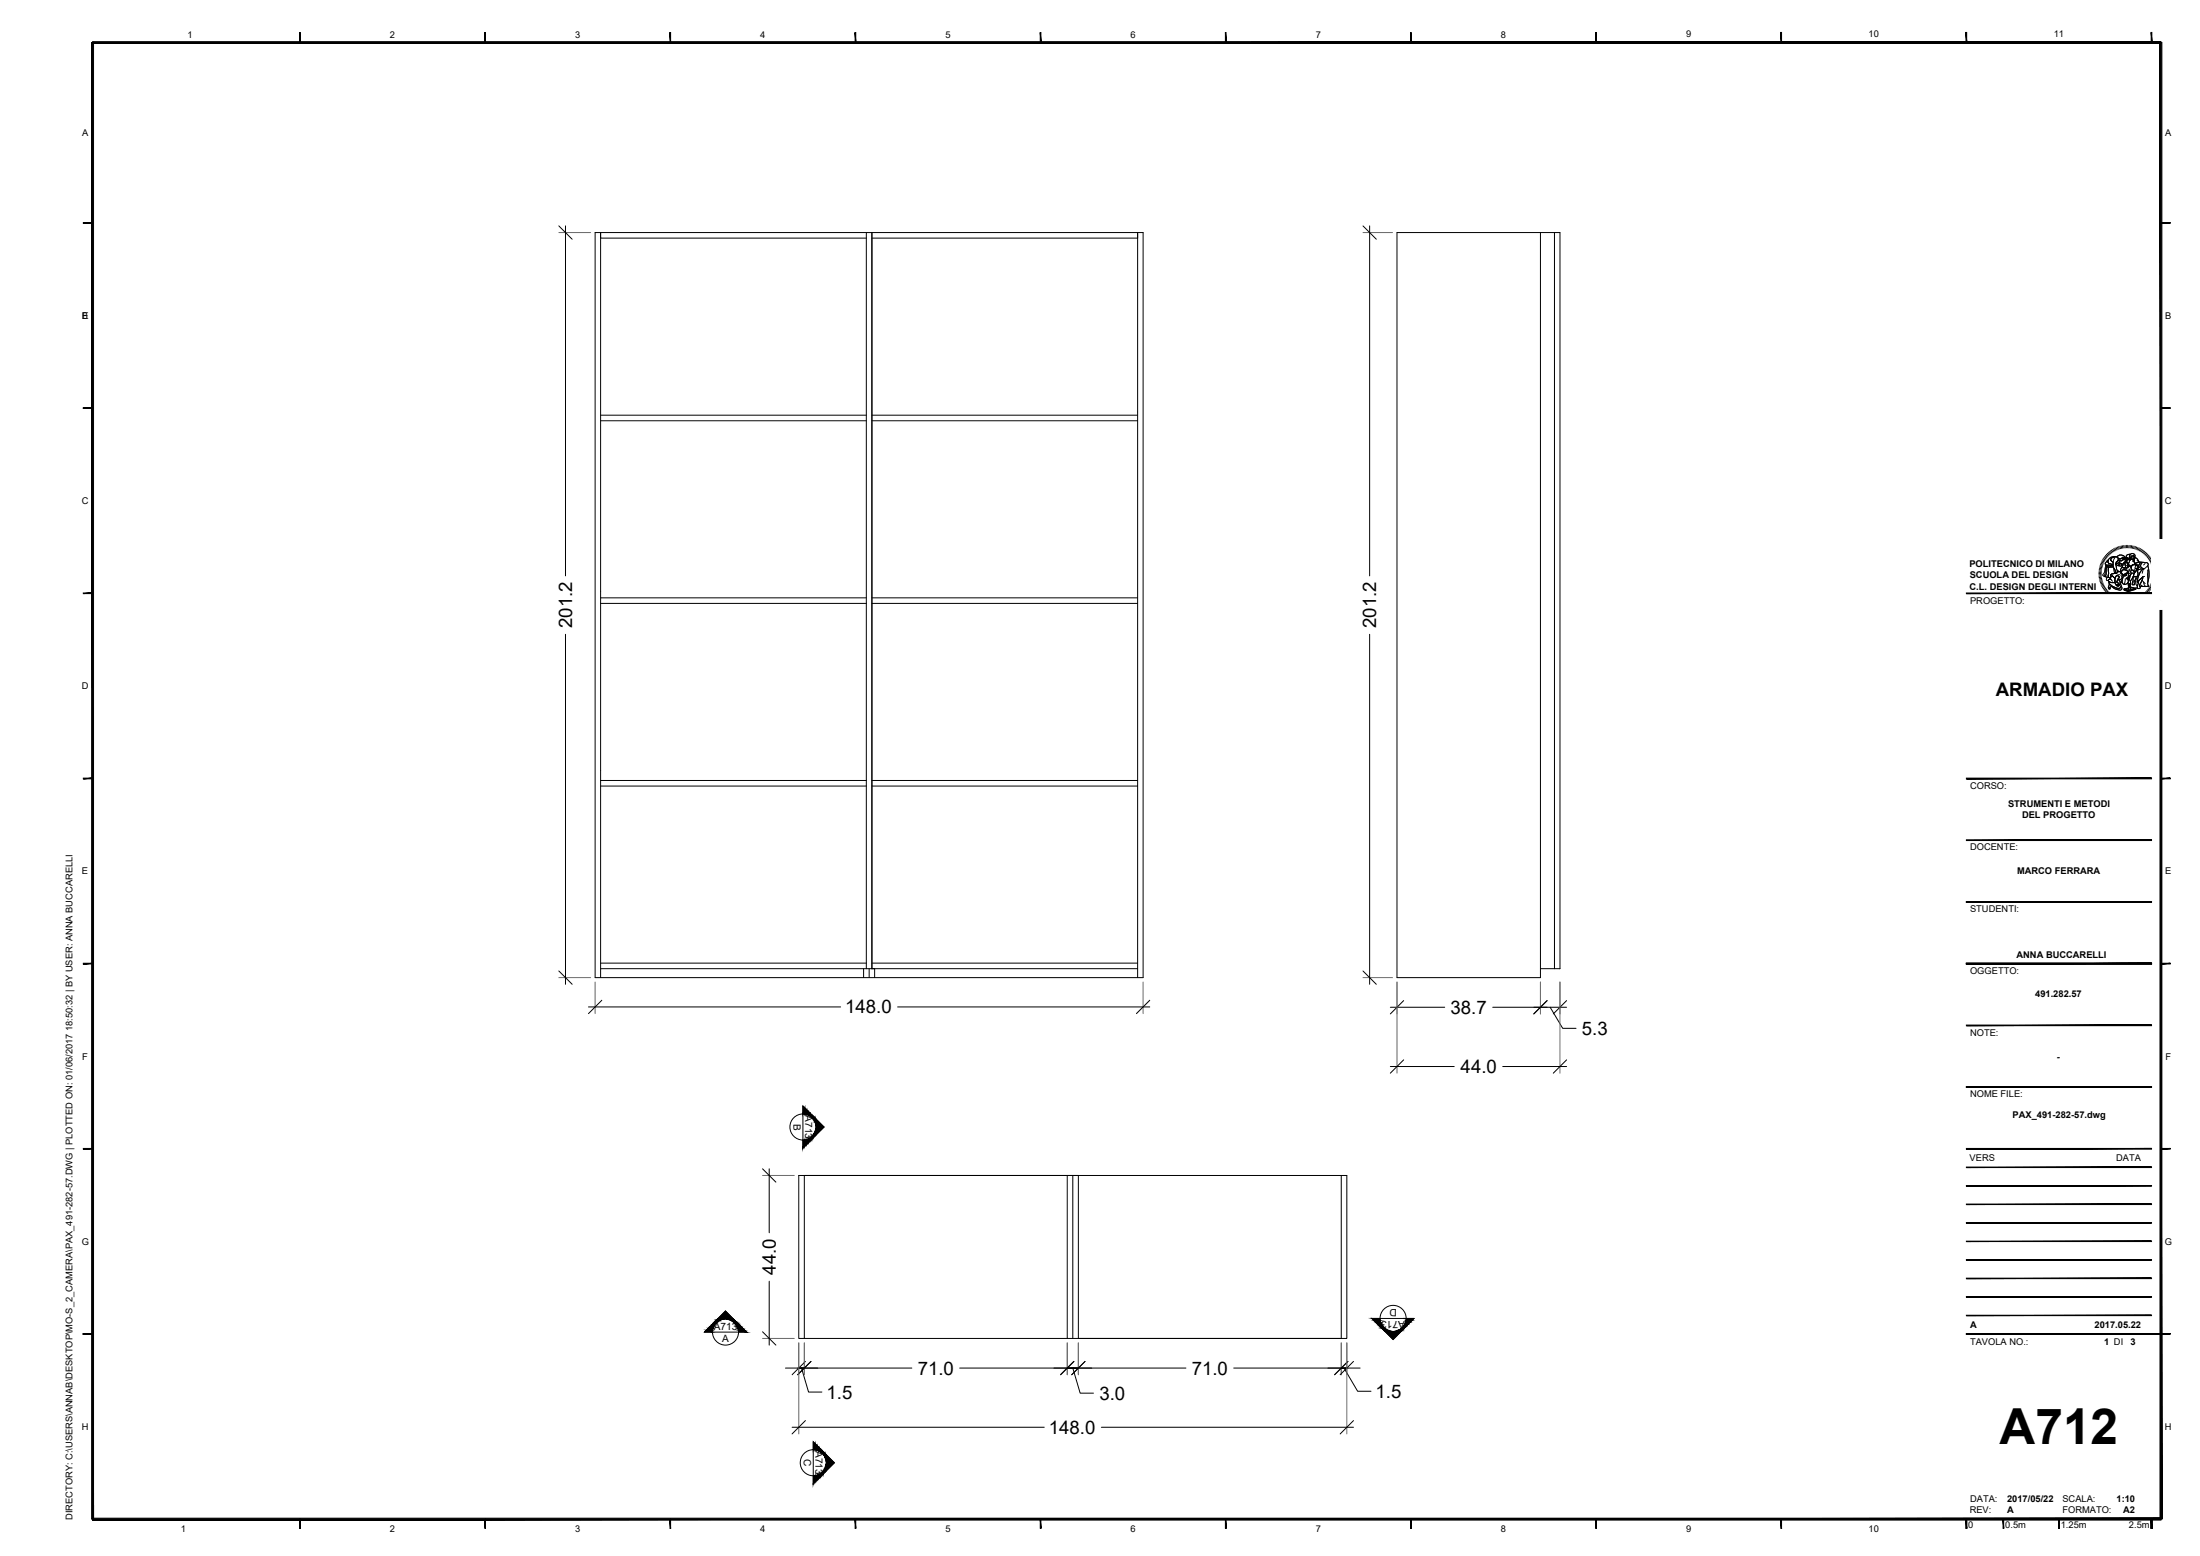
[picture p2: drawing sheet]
<svg xmlns="http://www.w3.org/2000/svg" width="594mm" height="420mm" viewBox="0 0 594 420" stroke-linecap="round" stroke-linejoin="round" font-family="sans-serif">
<!-- layer: 0 -->
<g fill="none" stroke="#000" stroke-width=".27">
<path d="M150.9 61l3.6 3.6M152.7 61v94.5M160.7 62.8h148v201.2h-148zM233.9 64.3h-71.7v-1.5v201.2M233.9 62.8v198.8M235.4 62.8v198.8M235.4 64.3h71.8M307.2 62.8v201.2M368.1 61l3.6 3.6M369.9 61v94.5M416 62.8v201.2h-38.8v-201.2h44v198.8h-5.2M419.8 62.8v198.8"/>
<path d="M162.2 112.1h71.7M162.2 113.6h71.7M235.4 112.1h71.8M235.4 113.6h71.8M152.7 171.3v94.5M162.2 162.9h71.7M162.2 161.4h71.7M235.4 162.9h71.8M235.4 161.4h71.8M369.9 171.3v94.5M162.2 210.7h71.7M162.2 212.3h71.7"/>
<path d="M235.4 210.7h71.8M235.4 212.3h71.8M150.9 262.2l3.6 3.6M158.9 271.9h68.1M162.2 261.6h145M162.2 260.1h71.7M162.5 270.1l-3.6 3.6M233.2 261.6v2.4M234.7 261.6v2.4M235.4 260.1h71.8M236.2 261.6v2.4M242.4 271.9h68.1"/>
<path d="M310.5 270.1l-3.6 3.6M368.1 262.2l3.6 3.6M375.4 272h14.7M379 270.2l-3.6 3.6M403.1 272h19.9M417.8 270.2l-3.6 3.6M418.6 272l3.4 5.7h3.6M423 270.2l-3.6 3.6M375.4 288h17.3M379 286.2l-3.6 3.6M405.8 288h17.2M423 286.2l-3.6 3.6"/>
<path d="M205.9 315.6l3.6 3.6M207.7 315.6v17.3M215.7 317.4h148v44h-148zM216.8 300.8v7.1M288.2 317.4v44M289.7 317.4v44M362.2 317.4v44h-71v-44h-74v44M192.4 359.7h7M205.9 359.6l3.6 3.6M207.7 346v17.2M372.6 356h7.1M212.1 369.4h34.1"/>
<path d="M215.7 369.4h1.5h-1.5M216.4 369.4l1.9 6.5h3.6M217.5 367.6l-3.6 3.6M219 367.6l-3.6 3.6M259.2 369.4h61M288.2 369.4h3h-3M289.7 369.4l2 6.8h3.6M290 367.6l-3.6 3.6M293 367.6l-3.6 3.6M333.1 369.4h34.2M362.2 369.4h1.5h-1.5M362.9 369.4l3.7 6.3h3.6"/>
<path d="M364 367.6l-3.6 3.6M365.5 367.6l-3.6 3.6M213.9 385.4h68.1M217.5 383.6l-3.6 3.6M219.6 391.4v7.1M297.4 385.4h68.1M365.5 383.6l-3.6 3.6"/>
</g>
<!-- layer: A-PRSP-1 -->
<g fill="#000" stroke="#000" stroke-width=".27">
<path d="M220.3 302.1l2.2 2.2-2.2 2.2zM195.9 354l2.2 2.2h-4.4zM374 359.5h4.3l-2.1 2.2zM223.1 392.8l2.2 2.2-2.2 2.2z"/>
<path d="M217.3 307.8l-.5 2.2 .5-.5zM216.8 307.9l.5-.1-.5 2.2z"/>
<path d="M217.3 299.2l-.5 1.6h.5zM216.8 298.7l.5 .5-.5 1.6z"/>
<path d="M217.9 307.7l-.6 1.8 .6-.5zM217.3 307.8l.6-.1-.6 1.8z"/>
<path d="M217.9 299.7l-.6 1.1 .6 .2zM217.3 299.2l.6 .5-.6 1.1z"/>
<path d="M218.3 307.5l-.4 1.5 .4-.5zM217.9 307.7l.4-.2-.4 1.5z"/>
<path d="M218.3 300.2l-.4 .8 .4 .2zM217.9 299.7l.4 .5-.4 .8z"/>
<path d="M218.8 307.2l-.5 1.3 .5-.5zM218.3 307.5l.5-.3-.5 1.3z"/>
<path d="M218.8 300.6l-.5 .6 .5 .2zM218.3 300.2l.5 .4-.5 .6z"/>
<path d="M219.2 306.9l-.4 1.1 .4-.4zM218.8 307.2l.4-.3-.4 1.1z"/>
<path d="M218.8 301.4l.4 .3v-.7zM218.8 300.6l.4 .4-.4 .4z"/>
<path d="M219.6 306.5l-.4 1.1 .4-.4zM219.6 306.5l-.4 1.1v-.7z"/>
<path d="M219.2 301.7l.4 .4v-.7zM219.2 301l.4 .4-.4 .3z"/>
<path d="M219.9 306.1l-.3 1.1 .3-.2zM219.9 306.1l-.3 1.1v-.7z"/>
<path d="M219.9 301.7l-.3 .4 .3 .4zM219.6 301.4l.3 .3-.3 .4z"/>
<path d="M220.1 305.6l-.2 1.4 .2-.3zM220.1 305.6l-.2 1.4v-.9z"/>
<path d="M220.1 301.9l-.2 .6 .2 .5zM219.9 301.7l.2 .2-.2 .6z"/>
<path d="M220.2 305.1l-.1 1.6zM220.2 305.1l-.1 1.6z"/>
<path d="M220.2 302.1l-.1 .9 .1 .5zM220.1 301.9l.1 .2-.1 .9z"/>
<path d="M220.3 304.6l-.1 2zM220.3 304.6l-.1 2z"/>
<path d="M220.3 302.1v2zM220.2 302.1v1.4z"/>
<path d="M190.8 359.2l1.6 .5v-.5zM190.2 359.7l.6-.5 1.6 .5z"/>
<path d="M191.3 358.7l1.1 .5 .1-.5zM191.3 358.7l1.1 .5h-1.6z"/>
<path d="M191.8 358.2l.7 .5 .2-.5zM191.8 358.2l.7 .5h-1.2z"/>
<path d="M192.2 357.7l.5 .5 .3-.5zM192.2 357.7l.5 .5h-.9z"/>
<path d="M192.6 357.3l.4 .4 .3-.4zM192.2 357.7l.4-.4 .4 .4z"/>
<path d="M193 356.9l.3 .4 .4-.4zM193 356.9l.3 .4h-.7z"/>
<path d="M193.3 356.7l.4 .2 .4-.2zM193.3 356.7l.4 .2h-.7z"/>
<path d="M193.5 356.4l.6 .3 .5-.3zM193.5 356.4l.6 .3h-.8z"/>
<path d="M193.7 356.3l.9 .1 .5-.1zM193.5 356.4l.2-.1 .9 .1z"/>
<path d="M193.7 356.2h1.9zM193.7 356.2l1.4 .1z"/>
<path d="M196.2 356.2l1.9 .1zM196.2 356.2l1.9 .1z"/>
<path d="M196.7 356.3l1.6 .1zM196.7 356.3l1.6 .1z"/>
<path d="M197.2 356.4l1.3 .3-.2-.3zM197.2 356.4l1.3 .3h-.8z"/>
<path d="M197.7 356.7l1.1 .2-.3-.2zM197.7 356.7l1.1 .2h-.7z"/>
<path d="M198.1 356.9l1.1 .4-.4-.4zM198.1 356.9l1.1 .4h-.7z"/>
<path d="M198.5 357.3l1.1 .4-.4-.4zM198.5 357.3l1.1 .4h-.8z"/>
<path d="M198.8 357.7l1.3 .5-.5-.5zM198.8 357.7l1.3 .5h-1z"/>
<path d="M199.1 358.2l1.4 .5-.4-.5zM199.1 358.2l1.4 .5h-1.2z"/>
<path d="M199.3 358.7l1.7 .5-.5-.5zM199.3 358.7l1.7 .5h-1.6z"/>
<path d="M199.4 359.2l2.2 .5-.6-.5zM199.4 359.2l2.2 .5h-2.2z"/>
<path d="M370.5 356l.5 .5h1.7zM370.5 356h2.1l.1 .5z"/>
<path d="M371 356.5l.5 .6h1.3zM371 356.5h1.7l.1 .6z"/>
<path d="M371.5 357.1l.5 .4h1zM371.5 357.1h1.3l.2 .4z"/>
<path d="M372 357.5l.5 .5h.8zM372 357.5h1l.3 .5z"/>
<path d="M372.5 358l.4 .4h.7zM372.5 358h.8l.3 .4z"/>
<path d="M372.9 358.4l.3 .4h.8zM372.9 358.4h.7l.4 .4z"/>
<path d="M373.2 358.8l.3 .3h.9zM373.2 358.8h.8l.4 .3z"/>
<path d="M373.5 359.1l.3 .2h1.1zM373.5 359.1h.9l.5 .2z"/>
<path d="M373.8 359.3l1.6 .1zM373.8 359.3l1.6 .1z"/>
<path d="M373.9 359.4l2 .1zM373.9 359.4l2 .1z"/>
<path d="M376.4 359.5h1.9zM377 359.4h1.4z"/>
<path d="M377 359.4h1.4l-.9-.1zM377.5 359.3h1.1l-.2 .1z"/>
<path d="M377.5 359.3h1.1l-.7-.2zM377.9 359.1h.9l-.2 .2z"/>
<path d="M377.9 359.1h.9l-.4-.3zM378.4 358.8h.7l-.3 .3z"/>
<path d="M378.4 358.8h.7l-.3-.4zM378.8 358.4h.7l-.4 .4z"/>
<path d="M379.1 358l-.3 .4h.7zM379.1 358h.8l-.4 .4z"/>
<path d="M379.4 357.5l-.3 .5h.8zM379.4 357.5h.9l-.4 .5z"/>
<path d="M379.5 357.1l-.1 .4h.9zM379.5 357.1h1.3l-.5 .4z"/>
<path d="M379.7 356.5l-.2 .6h1.3zM379.7 356.5h1.6l-.5 .6z"/>
<path d="M379.7 356v.5h1.6zM379.7 356h2.1l-.5 .5z"/>
<path d="M220.1 389.8l-.5 1.6 .5 .1zM219.6 389.3l.5 .5-.5 1.6z"/>
<path d="M220.6 398.4l-.5 1.7 .5-.5zM220.1 398.5l.5-.1-.5 1.7z"/>
<path d="M220.6 390.3l-.5 1.2 .5 .1zM220.1 389.8l.5 .5-.5 1.2z"/>
<path d="M221.1 398.2l-.5 1.4 .5-.5zM220.6 398.4l.5-.2-.5 1.4z"/>
<path d="M221.1 390.8l-.5 .8 .5 .2zM220.6 390.3l.5 .5-.5 .8z"/>
<path d="M221.6 397.9l-.5 1.2 .5-.4zM221.1 398.2l.5-.3-.5 1.2z"/>
<path d="M221.6 391.3l-.5 .5 .5 .3zM221.1 390.8l.5 .5-.5 .5z"/>
<path d="M222 397.6l-.4 1.1 .4-.4zM221.6 397.9l.4-.3-.4 1.1z"/>
<path d="M221.6 392.1l.4 .3v-.7zM221.6 391.3l.4 .4-.4 .4z"/>
<path d="M222.4 397.2l-.4 1.1 .4-.4zM222.4 397.2l-.4 1.1v-.7z"/>
<path d="M222 392.4l.4 .4v-.7zM222 391.7l.4 .4-.4 .3z"/>
<path d="M222.7 396.8l-.3 1.1 .3-.3zM222.7 396.8l-.3 1.1v-.7z"/>
<path d="M222.7 392.4l-.3 .4 .3 .4zM222.4 392.1l.3 .3-.3 .4z"/>
<path d="M222.9 396.3l-.2 1.3 .2-.2zM222.9 396.3l-.2 1.3v-.8z"/>
<path d="M222.9 392.6l-.2 .6 .2 .5zM222.7 392.4l.2 .2-.2 .6z"/>
<path d="M223 395.8l-.1 1.6zM223 395.8l-.1 1.6z"/>
<path d="M223 392.7l-.1 1 .1 .5zM222.9 392.6l.1 .1-.1 1z"/>
<path d="M223.1 395.3l-.1 1.9zM223.1 395.3l-.1 1.9z"/>
<path d="M223.1 392.8v1.9zM223 392.7v1.5z"/>
<path d="M220.1 398.5l-.5 2.2 .5-.6zM219.6 398.5h.5l-.5 2.2z"/>
</g>
<g fill="none" stroke="#000" stroke-width=".27">
<path d="M216.8 300.8v-2.1l5.7 5.6-5.7 5.7v-2.1M192.4 359.7h-2.2l5.7-5.7 5.7 5.7h-2.2M372.6 356h-2.1l5.7 5.7 5.6-5.7h-2.1M219.6 391.4v-2.1l5.7 5.7-5.7 5.7v-2.2"/>
<circle cx="216.8" cy="304.3" r="3.5"/>
<circle cx="195.9" cy="359.7" r="3.5"/>
<circle cx="376.2" cy="356" r="3.5"/>
<circle cx="219.6" cy="395" r="3.5"/>
</g>
<!-- layer: G-ANNO-TTLB -->
<g fill="#000" stroke="#000" stroke-width=".27">
<path d="M25 11.3v.4l558.5-.4zM25 11.7l558.5-.4v.4z"/>
<path d="M80.9 8.8l.2 2.5v-2.5zM80.9 8.8l.2 2.5h-.2z"/>
<path d="M130.9 8.8l.2 2.5v-2.5zM130.9 8.8l.2 2.5h-.2z"/>
<path d="M180.9 8.8l.2 2.5v-2.5zM180.9 8.8l.2 2.5h-.2z"/>
<path d="M230.9 8.8l.2 2.5v-2.5zM230.9 8.8l.2 2.5h-.2z"/>
<path d="M280.9 8.8l.2 2.5v-2.5zM280.9 8.8l.2 2.5h-.2z"/>
<path d="M330.9 8.8l.2 2.5v-2.5zM330.9 8.8l.2 2.5h-.2z"/>
<path d="M380.9 8.8l.2 2.5v-2.5zM380.9 8.8l.2 2.5h-.2z"/>
<path d="M430.9 8.8l.2 2.5v-2.5zM430.9 8.8l.2 2.5h-.2z"/>
<path d="M480.9 8.8l.2 2.5v-2.5zM480.9 8.8l.2 2.5h-.2z"/>
<path d="M530.9 8.8l.2 2.5v-2.5zM530.9 8.8l.2 2.5h-.2z"/>
<path d="M580.9 8.8l.2 2.5v-2.5zM580.9 8.8l.2 2.5h-.2z"/>
<path d="M22.5 60.1v.2l2.5-.2zM22.5 60.3l2.5-.2v.2z"/>
<path d="M583.5 60.3h2.5v-.2zM583.5 60.1h2.5l-2.5 .2z"/>
<path d="M22.5 110.1v.2l2.5-.2zM22.5 110.3l2.5-.2v.2z"/>
<path d="M22.5 110.3h2.5v-.2zM22.5 110.1h2.5l-2.5 .2z"/>
<path d="M583.5 110.3h2.5v-.2zM583.5 110.1h2.5l-2.5 .2z"/>
<path d="M22.5 160.1v.2l2.5-.2zM22.5 160.3l2.5-.2v.2z"/>
<path d="M531 160.3h50v-.2zM531 160.1h50l-50 .2z"/>
<path d="M583.5 160.3h2.5v-.2zM583.5 160.1h2.5l-2.5 .2z"/>
<path d="M22.5 210.1v.2l2.5-.2zM22.5 210.3l2.5-.2v.2z"/>
<path d="M531 210.3h50v-.2zM531 210.1h50l-50 .2z"/>
<path d="M583.5 210.3h2.5v-.2zM583.5 210.1h2.5l-2.5 .2z"/>
<path d="M531 227h50v-.2zM531 226.8h50l-50 .2z"/>
<path d="M531 243.5v.1l50-.1zM531 243.6l50-.1v.1z"/>
<path d="M531 243.6h50v-.1zM531 243.5h50l-50 .1z"/>
<path d="M22.5 260.1v.2l2.5-.2zM22.5 260.3l2.5-.2v.2z"/>
<path d="M531 260.1v.2l50-.2zM531 260.3l50-.2v.2z"/>
<path d="M531 260.1v.2l50-.2zM531 260.3l50-.2v.2z"/>
<path d="M531 276.8v.2l50-.2zM531 277l50-.2v.2z"/>
<path d="M531 260.1v.2l50-.2zM531 260.3l50-.2v.2z"/>
<path d="M531 260.1v.2l50-.2zM531 260.3l50-.2v.2z"/>
<path d="M583.5 260.3h2.5v-.2zM583.5 260.1h2.5l-2.5 .2z"/>
<path d="M531 293.4v.2l50-.2zM531 293.6l50-.2v.2z"/>
<path d="M531 293.4v.2l50-.2zM531 293.6l50-.2v.2z"/>
<path d="M22.5 310.1v.2l2.5-.2zM22.5 310.3l2.5-.2v.2z"/>
<path d="M531 315.1h50zM531 315.3l50-.2z"/>
<path d="M531 310.1v.2l50-.2zM531 310.3l50-.2v.2z"/>
<path d="M583.5 310.3h2.5v-.2zM583.5 310.1h2.5l-2.5 .2z"/>
<path d="M531 335.1h50zM531 335.3l50-.2z"/>
<path d="M531 330.2h50zM531 330.3l50-.1z"/>
<path d="M531 325.1h50zM531 325.3l50-.2z"/>
<path d="M531 320.1h50zM531 320.3l50-.2z"/>
<path d="M531 355.1h50zM531 355.3l50-.2z"/>
<path d="M531 350.1h50zM531 350.3l50-.2z"/>
<path d="M531 345.1h50zM531 345.3l50-.2z"/>
<path d="M531 340.1h50zM531 340.3l50-.2z"/>
<path d="M22.4 360.3h2.5v-.2zM22.4 360.1h2.5l-2.5 .2z"/>
<path d="M531 360.1v.2l50-.2zM531 360.3l50-.2v.2z"/>
<path d="M531 360.1v.2l50-.2zM531 360.3l50-.2v.2z"/>
<path d="M581 360.3h2.5v-.2zM581 360.1h2.5l-2.5 .2z"/>
<path d="M581 360.3h2.5v-.2zM581 360.1h2.5l-2.5 .2z"/>
<path d="M583.5 360.3h2.5v-.2zM583.5 360.1h2.5l-2.5 .2z"/>
<path d="M24.8 11.5v398.7h.5zM24.8 11.5h.5v398.7z"/>
<path d="M25 409.9v.6l558.5-.6zM25 410.5l558.5-.6v.6z"/>
<path d="M80.9 410.2l.2 2.5v-2.5zM80.9 410.2l.2 2.5h-.2z"/>
<path d="M130.9 410.2l.2 2.5v-2.5zM130.9 410.2l.2 2.5h-.2z"/>
<path d="M180.9 410.2l.2 2.5v-2.5zM180.9 410.2l.2 2.5h-.2z"/>
<path d="M230.9 410.2l.2 2.5v-2.5zM230.9 410.2l.2 2.5h-.2z"/>
<path d="M280.9 410.2l.2 2.5v-2.5zM280.9 410.2l.2 2.5h-.2z"/>
<path d="M330.9 410.2l.2 2.5v-2.5zM330.9 410.2l.2 2.5h-.2z"/>
<path d="M380.9 410.2l.2 2.5v-2.5zM380.9 410.2l.2 2.5h-.2z"/>
<path d="M430.9 410.2l.2 2.5v-2.5zM430.9 410.2l.2 2.5h-.2z"/>
<path d="M480.9 410.2l.2 2.5v-2.5zM480.9 410.2l.2 2.5h-.2z"/>
<path d="M530.9 410.2v2.5h.2zM530.9 410.2h.2v2.5z"/>
<path d="M530.9 410.2l.2 2.5v-2.5zM530.9 410.2l.2 2.5h-.2z"/>
<path d="M540.9 410.2l.2 2.5v-2.5zM540.9 410.2l.2 2.5h-.2z"/>
<path d="M555.9 410.2l.2 2.5v-2.5zM555.9 410.2l.2 2.5h-.2z"/>
<path d="M580.8 410.2l.4 2.5v-2.5zM580.8 410.2l.4 2.5h-.4z"/>
<path d="M583.3 11.5v398.7h.5zM583.3 11.5h.5v398.7z"/>
</g>
<!-- layer: G-ANNO-LOGO -->
<g fill="none" stroke="#000" stroke-width=".27">
<path d="M566.7 154.9h.7M566.8 154.5l.6 .1M566.8 154.2h.7M566.8 153.8l.7 .1M566.9 153.5l.6 .1M567 153.1l.6 .2M567.1 152.8l.6 .2M567.2 152.4l.6 .2M567.3 152.1l.6 .3M567.4 151.8l.6 .2M567.4 155.2h-.6M567.5 155.5l-.7 .1"/>
<path d="M567.5 155.9h-.7M567.5 156.2l-.6 .1M567.6 151.4l.6 .3M567.6 156.5l-.6 .1M567.7 156.8l-.7 .2M567.8 151.1l.5 .4M567.8 157.1l-.7 .2M567.9 157.4l-.6 .3M567.9 150.8l.6 .4M568 157.7l-.6 .3M568.1 150.5l.6 .4M568.2 158l-.7 .3"/>
<path d="M568.3 158.3l-.6 .3M568.4 150.2l.5 .5M568.5 158.6l-.6 .4M568.6 150l.5 .4M568.6 152.5l.9 .1a.67 .67 0 0 0 1.1-.1l.1 .6h-.4a1.42 1.42 0 0 1-1.7-.4zM568.7 152.5v.5M568.7 158.9l-.6 .4M568.8 149.7l.5 .4M568.8 153l-.2 .5-.1 1.3-.4 .8 .4 .1M568.9 159.1l-.6 .4M568.9 151.5l.4-.2a.81 .81 0 0 0 .9 1.1l.3 .1a.76 .76 0 0 1-1.2 .1h-.4l-.4-.3zM569.1 153.1h.4a1.45 1.45 0 0 0-.1 1.6l-.1 1.1a.49 .49 0 0 1-.8-.3l.3-1.8z"/>
<path d="M569.1 149.4l.4 .5M569.1 159.4l-.6 .4M569.1 153.1h-.1a1.64 1.64 0 0 0-.2 1.6l-.3 1 .7 .2M569.3 151.3h-.1a1.15 1.15 0 0 0-.6 1.1l.3 .2h.6a.67 .67 0 0 0 1.1-.1M569.3 159.6l-.5 .5M569.3 149.2l.5 .5M569.3 156.6v.1a.73 .73 0 0 0 .9 .6l.9-.1M569.3 151.1l.3-.2a1.65 1.65 0 0 1 1.7-.6 .86 .86 0 0 0-1 .2 .86 .86 0 0 0-.1 1l.4 .2v.3v.5l-.4-.1a.85 .85 0 0 1-.9-.4 .85 .85 0 0 1 0-.9zM569.5 157a1.63 1.63 0 0 0 1.6 .2l.4 1 .2-.3 .3 .4-.2-.5 .4 .4-.2-.5 .4 .2-.2-.2a.64 .64 0 0 1-.5-.9l.2-.3 .4 .1 .3 1a.88 .88 0 0 1-.2 1.2 .88 .88 0 0 1-1.2-.1l-1.6-1zM569.5 157l.1 .7-.3 .9 .2 .5 .3-.1a.4 .4 0 0 1 .1-.6 .4 .4 0 0 1 .5 .1 2.37 2.37 0 0 0 2.5 .7l.1-.6-.2-.3M569.5 159.9l-.5 .5M569.5 153.1h.4a.98 .98 0 0 1 1.2 .8l.1 .8-.7 .2a.41 .41 0 0 0-.5 .3 .41 .41 0 0 0 .2 .5l-.3 .2a.45 .45 0 0 1-.6 0 .45 .45 0 0 1 0-.6l.1-.7a1.46 1.46 0 0 1 .1-1.5z"/>
<path d="M569.5 153.1l-.2 .5v2.3M569.6 157.7l2.1 1.1a.79 .79 0 0 0 1.1-.5 .65 .65 0 0 1 .1 .9 .65 .65 0 0 1-1 0l-.9-.2-.6-.5a.4 .4 0 0 0-.5-.1 .4 .4 0 0 0-.1 .6l-.3 .1-.2-.5zM569.6 149l.4 .5M569.6 157.7l.9 .7 1.7 .7M569.8 156.1a.5 .5 0 0 0-.8-.1 .5 .5 0 0 0 .1 .8 .74 .74 0 0 1 .7-.4 .74 .74 0 0 1 .6 .5h.1M569.9 148.7l.4 .6M570 155.1l1.2-.4 .3 .2a.62 .62 0 0 1 .9-.5l.4 .2 .4 .6a1.06 1.06 0 0 1-1.3 1.3l.1-.2a.47 .47 0 0 0 .2-.8 .47 .47 0 0 0-.8 .1l-.3 .6-.7-.7-.4 .1zM570 155.8l.4-.3a1.09 1.09 0 0 1 .5 1.8h-.7a.77 .77 0 0 1-.9-.7l.7-.2-.2-.3zM570.2 148.5l.3 .6M570.3 150.7l.5-.3a.77 .77 0 0 1 1.2 .3 .77 .77 0 0 1-.5 1.1l-.2 .5 .1 .6a1.08 1.08 0 0 0 .6 1.3l.2 .1-.5 .1-.2 .4a.34 .34 0 0 1-.3-.2 .34 .34 0 0 1 .1-.4l-.6-1.1-.1-1.4h-.2a.57 .57 0 0 1-.4-.5 .57 .57 0 0 1 .3-.5zM570.4 155.4l.7 .8M570.4 155.5a.57 .57 0 0 0-.4 .9"/>
<path d="M570.5 148.4l.3 .5M570.7 153.1l-2-.1-.2 .3a2.6 2.6 0 0 1-.7 2l.3 .2M570.8 148.2l.3 .6M570.8 153.4l.2 1.4M571 150.7l-.1 .2a2.88 2.88 0 0 0 0 2.6l.3 .8a.31 .31 0 0 0 0 .4 .31 .31 0 0 0 .4 .1l.1-.4 .4-.1a.89 .89 0 0 1-.6-1.2 1.61 1.61 0 0 1 .5-1.9 1.01 1.01 0 0 0-1.4-.9l-.4 .1a1.01 1.01 0 0 0-.9 .7 1.01 1.01 0 0 0 .3 1.1l.9 .3M571.1 148l.3 .6M571.2 154.7l-.7 .2a.4 .4 0 0 0-.5 .2 .4 .4 0 0 0 .2 .6M571.3 150.3a.88 .88 0 0 0-1 .2 .88 .88 0 0 0-.1 1l.4 .2M571.4 147.9l.3 .6M571.5 155.5l.1-.1a.52 .52 0 0 1 .6 .6l-.2 .1-.3 .7a.71 .71 0 0 0 .6 .9l.1 .2-.4-.2 .2 .5-.4-.4 .2 .5-.3-.4-.2 .3v-.3l-.4-.6a2.02 2.02 0 0 1 .4-1.8zM571.5 152.2l.8-.3 .3 .3a.32 .32 0 0 0-.4 .2 .32 .32 0 0 0 .2 .4l-.6-.1zM571.6 151.7l.9-.4-.1 .5-1.1 .6z"/>
<path d="M571.6 152.2l.2 .5 .6 .1M571.6 155.4a.52 .52 0 0 1 .6 .6l-.5 .8a.71 .71 0 0 0 .6 .9l.1 .2-.4-.2 .2 .5-.4-.4 .2 .5-.3-.4-.2 .3v-.3l-.4-.6a1.93 1.93 0 0 1 .5-1.9zM571.7 150.4l.1-.2a1.17 1.17 0 0 1 1.9 .4v.1a.76 .76 0 0 0-1.1 .2l-.6-.1M571.7 147.7l.3 .7M571.8 150.1l.6-.2 .9 .1a.41 .41 0 0 1 .4 .3 .41 .41 0 0 1-.1 .4l-.5-.1a.85 .85 0 0 1-1.4-.2zM572 150.7a.76 .76 0 0 0 1.2-.2 .54 .54 0 0 1 .1 .6 .54 .54 0 0 1-.6 .3h-.8zM572.1 147.6l.2 .6M572.2 154.3a1.38 1.38 0 0 1 1.1 1.2l-.1 .6-.3 .2M572.3 152.2h.8l-.2 .2v.1a.39 .39 0 0 1-.5 .4 .39 .39 0 0 1-.1-.7zM572.3 156.6l.3 1a.78 .78 0 0 1 .1 1 .78 .78 0 0 1-.9 .3M572.3 151.9l.3 .2M572.4 151.7v.1l-1.1 .6"/>
<path d="M572.4 155.2l-.8 .2M572.4 147.5l.2 .7M572.5 151.3l-.4 .5M572.6 154.9l.7 .5M572.7 152.2a.33 .33 0 0 0-.5 .1 .33 .33 0 0 0 .2 .5h.5v-.4l.2-.2-.6 .1M572.7 155.3a.7 .7 0 0 1 .2 1 .7 .7 0 0 1-1 .2M572.8 154.5a.9 .9 0 0 1 1-.7 .9 .9 0 0 1 .8 1l-.3-.1-1.1 .5 .3 .2a.83 .83 0 0 0 1-.6l.2-.1-.2-.5-.6-.3-.6-.1-.5 .7h-.2l.2-1.1 .3-.3 .2 .2h1.1l.5-.4v-.3l.6 .2 .1 1-.2 .6 .1 .4-.3 .6a.61 .61 0 0 0-.6 .7l-.4 .1 .3 .2 .3-.1-.1 .5 .2-.3-.2 1.1h-.3a.77 .77 0 0 1-1.2-.1l-.4-.4 .3-.5 .2-1.1M572.8 157.2l.8 .6M572.8 147.4l.1 .7M572.8 154.2l.6-.4 .9 .3 .4 .6-.8 .2a.56 .56 0 0 1-.6 .3 .56 .56 0 0 1-.4-.5zM573 151.2v.1M573.1 150.8l.1 .2"/>
<path d="M573.1 156.5v1M573.1 153.1l-.4 .5-.1 .8M573.1 147.4l.1 .6M573.1 150.9v.1M573.2 155.2l1.1-.5-.1 .3a.52 .52 0 0 1-.7 .5zM573.2 156l-.3 .9-.4 .4M573.3 155.3v.1M573.5 151.1l.8-.2a.33 .33 0 0 1-.1 .5 .33 .33 0 0 1-.5-.3zM573.5 147.3l.1 .7M573.5 151.9a.91 .91 0 0 1 1.1 .1 .91 .91 0 0 1 .3 1l-.1 .1-.3-.2a.62 .62 0 0 0 .1-.8 .62 .62 0 0 0-.8-.2l-.1 .2a.89 .89 0 0 1 0 1.3l-.7-.4zM573.5 150.7l-.2 .5-.4 .3-.4-.2-.6 .1M573.6 159.1l2-.5 1.2 .2-2.1 .6z"/>
<path d="M573.6 159.1l1.1 .3v.3l-1.1-.3zM573.8 151.8a.75 .75 0 0 1 .9 .7 .75 .75 0 0 1-.8 .8zM573.8 147.3l.1 .6M573.9 150.9a.39 .39 0 0 1 .5-.3 .39 .39 0 0 1 .2 .6h-.1M573.9 156.2l-.3 1.6 1-.2M573.9 155.3l.1 .1M574 150.6a.4 .4 0 0 1 .6 0 .4 .4 0 0 1-.1 .6l-.2-.4v.2l-.4-.1zM574 155l.1 .1M574 155.3h.1M574.1 155l-.1 .1M574.1 152.1h.1M574.2 152l-.2 .1"/>
<path d="M574.2 147.2v.7M574.3 151l-.3-.1-.5 .2h.2a.32 .32 0 0 0 .5 .3 .32 .32 0 0 0 .1-.5v.2M574.3 153.4v.6M574.3 156.1l.2 .1 .3-.6 .4-.2-.5 1.4 .1-.5-.3 .1zM574.4 154.8a.6 .6 0 0 1-.4 .6 .6 .6 0 0 1-.7-.2M574.4 151.9l.2 .3-.1 .1M574.5 152.1a.42 .42 0 0 0-.6-.3 .42 .42 0 0 0 0 .7v.1a.47 .47 0 0 1 0 .7 .47 .47 0 0 1-.7-.1 .47 .47 0 0 1 .1-.7 .86 .86 0 0 1 .9-.8l.4 .2 .3 .7a.24 .24 0 0 1-.1 .4 .24 .24 0 0 1-.3-.2M574.6 147.2l-.1 .7M574.6 152.4h-.2M574.6 152.2l.1 .5h-.8M574.6 153l-.1 .3h-.6M574.7 159.4l2.1-.6-.1 .3-2 .6z"/>
<path d="M574.7 159.4v.3M574.7 151.1h.1a.46 .46 0 0 1 .2 .7l-.2 .4M574.8 155.6h.1M574.8 156.2l-.1 .5 .2-.2M574.9 150.6l.1 .5M574.9 152.6v-.1a.56 .56 0 0 1 .1-.8l-.1-.7-.2 .1-.1-.4a.56 .56 0 0 1-.4-.7 .56 .56 0 0 1 .7-.3h.4a1.5 1.5 0 0 0-.2 1.5l.3-.5a.41 .41 0 0 0 .3 .4 .41 .41 0 0 0 .4-.2l-.1 .6 .2-.1 .1 .4a.33 .33 0 0 1 .2 .3 .33 .33 0 0 1-.2 .3l-.8 .4M574.9 147.3v.6M575 155.9l-.2 .3v-.2M575 153.6l-.2 1.4M575 152.9l.4 .2M575 157.7l.2-.1 .2 1.1-.3-.6-.4 .7zM575.1 154.8l-.4 .3v.5"/>
<path d="M575.2 155.4a.61 .61 0 0 0-.6 .7l-.4 .1 .3 .2 .2-.1M575.2 153.7l-.4 .9M575.3 147.3l-.1 .7M575.3 149.7a.8 .8 0 0 0-1.1 .7M575.4 149.6a.79 .79 0 0 1 1 .1 .79 .79 0 0 1 .1 1l-.4 1 .2-1.4a.45 .45 0 0 0-.5-.3 .45 .45 0 0 0-.4 .4l-.1 .8-.2-.1a1.32 1.32 0 0 1 .3-1.5zM575.4 150.7a.39 .39 0 0 0 .3 .4 .39 .39 0 0 0 .4-.2M575.4 149.6a.7 .7 0 0 1 .7-.1 .7 .7 0 0 1 .4 .7v.6l-.4 .9 .2-1.4a.45 .45 0 0 0-.5-.3 .45 .45 0 0 0-.4 .4l-.1 .8-.2-.1a1.32 1.32 0 0 1 .3-1.5zM575.5 152.8a1.61 1.61 0 0 1 2 0l.1 .2a1.42 1.42 0 0 1-1.4 1.3l-.2-.3a.91 .91 0 0 1-.5-1.2zM575.5 150.2l.3-.1a.33 .33 0 0 1 .4 0 .33 .33 0 0 1 .2 .4l-.3 .4a.46 .46 0 0 1-.7 0 .46 .46 0 0 1 .1-.7zM575.5 150.4l.2 .1M575.5 154.8l.9-.1-.4 1.1-.7 1.1v.7l-.3 .1-.2 .6-.2-1zM575.5 154.8l-.9 2.5 .2 1-.1 .9 .4-1.1 .3 .9-.2-1.4-.4 .7"/>
<path d="M575.6 150.9l.1 .1M575.6 153.8l-.2 .5 .1 .5 1-.2 .4-.5M575.6 147.3l-.1 .7M575.6 150.5v.1M575.7 150.8h.1M576 150.6l.2 .1M576 147.4l-.2 .7M576.1 155.8l.7-.1-.1 .7a1.01 1.01 0 0 0-.2 1.4h-.8zM576.1 150.7h-.1M576.2 151.4l.4 .7M576.3 153.9v.1M576.3 147.5l-.2 .6"/>
<path d="M576.4 152.3l1-.5h.8l-.7 1zM576.4 154.7l-.4 1.1-.7 1.1-.1 .8M576.5 153.9h-.3M576.5 150.5l.8 .7 .4 .6-.4 .1a.66 .66 0 0 1-.9 0 .66 .66 0 0 1 0-.9zM576.5 150.5l.6 .3 .3 .7M576.5 154.2h-.1M576.7 147.6l-.2 .6M576.7 158.8v.3l-2 .6-1.1-.3v-.3l1.1 .3 2-.6-1.1-.2-2 .5M576.8 155.7l-.1 .8a.93 .93 0 0 0-.2 1.2l-.2 .2-.6-.1 .3-2M577 147.7l-.2 .6M577.1 153.5l-.1 .4M577.1 153.8h.2l-.1 1.8-1.2 .2 .4-1.1z"/>
<path d="M577.1 152.6h.3l.2 .4M577.1 151.4l.5 .4M577.2 155.6l-1.2 .2M577.2 157l-.1 .2 .3 .2M577.3 147.8l-.2 .7M577.3 153.8l-.1 .5a2.72 2.72 0 0 1-.4 2.2l-.1 .8 .5 1M577.5 156.8l1.1-1-.2 1-.6 1.2v.3a.39 .39 0 0 1-.2 .6 .39 .39 0 0 1-.5-.4zM577.5 152.8a1.06 1.06 0 0 1 1.7-.8 .56 .56 0 0 1 .8 .2 .56 .56 0 0 1-.2 .7l-.6 .5a1.03 1.03 0 0 1-1.6-.4M577.6 153l-.6 .8a.8 .8 0 0 1-1.4 0 .82 .82 0 0 1 .1-.9 .82 .82 0 0 1 .9-.3l.2 .1-.2 .9a.65 .65 0 0 0 .5-.3 .65 .65 0 0 0 0-.7l-1-.2a.77 .77 0 0 0-.6 .9M577.6 154.6v.5M577.7 148l-.3 .6M578 148.1l-.3 .6"/>
<path d="M578 153.7l-.8 .1M578.1 157.9l.6 .4M578.3 148.3l-.4 .6M578.3 151.8l-1.3 .2-.7 .4M578.5 156.7l.8 .9M578.5 153.7l-.7 1.2-.7 2.3 1.5-1.4 .5-.1M578.6 151.8l.7 .2a.52 .52 0 0 1 .7 .1 .52 .52 0 0 1 0 .7 8.1 8.1 0 0 1 0 4.8l.2 .7h-2.4v-.3l.6-1.2 .2-1-1.5 1.4 .4-1.7a2.02 2.02 0 0 1 1.4-1.8l.1-.1a.93 .93 0 0 1-1-.7 .93 .93 0 0 1 .6-1.1zM578.6 151.8l-.1 .1a.91 .91 0 0 0-.4 1 .91 .91 0 0 0 .9 .7M578.6 148.5l-.4 .5M578.6 155.8l-.8 2.5a.39 .39 0 0 1-.2 .6 .39 .39 0 0 1-.5-.4l.4-1.7M578.7 153.7l-.2 1.1M578.9 157.2a1.12 1.12 0 0 0 .6 1.2"/>
<path d="M578.9 148.7l-.4 .5M579.1 152.3l-.2 .3M579.2 148.9l-.5 .5M579.2 160l.5 .5M579.4 149.1l-.4 .5M579.4 159.8l.5 .4M579.7 159.5l.5 .5M579.7 149.4l-.5 .5M579.9 159.3l.5 .4M579.9 153.9l.1 3.3M580 149.6l-.5 .5M580 152.8l.3 2.5-.3 2.3 .2 .7h-2.4"/>
<path d="M580.1 159l.5 .4M580.2 149.9l-.5 .4M580.2 158.7l.6 .4M580.4 150.2l-.5 .4M580.4 158.5l.6 .3M580.6 158.2l.6 .3M580.7 150.4l-.6 .4M580.7 157.9l.6 .3M580.8 150.7l-.5 .4M580.9 157.6l.6 .3M581 157.3l.6 .2M581 151.1l-.6 .3"/>
<path d="M581.1 157l.6 .2M581.2 156.7l.6 .1M581.2 151.4l-.6 .3M581.2 156.4l.7 .1M581.3 156l.7 .1M581.3 155.7l.7 .1M581.4 151.7l-.6 .3M581.4 155.4h.6M581.4 155.1h.7M581.5 152l-.6 .3M581.6 152.4l-.6 .2M581.8 152.7l-.7 .2"/>
<path d="M581.8 153l-.6 .2M581.9 153.4l-.6 .1M582 153.7l-.7 .1M582 154.1h-.7M582.1 154.8h-.7M582.1 154.4l-.7 .1M569.7 160.1l-.4 .5M570 160.3l-.5 .5M570.2 160.5l-.4 .6M570.5 160.7l-.4 .5M570.8 160.9l-.4 .5M571.1 161l-.4 .6"/>
<path d="M571.3 161.2l-.3 .6M571.6 161.3l-.2 .6M571.9 161.4l-.2 .7M572.2 161.5l-.2 .7M572.6 161.6l-.2 .7M572.9 161.7l-.2 .7M573.2 161.8l-.1 .6M573.5 161.8l-.1 .7M573.8 161.9v.6M574.2 161.9l-.1 .7M574.5 161.9v.7M574.8 161.9l.1 .7"/>
<path d="M575.1 161.9l.1 .6M575.5 161.8l.1 .7M575.8 161.7l.1 .7M576.1 161.7l.2 .6M576.4 161.6l.2 .7M576.7 161.5l.2 .6M577 161.4l.3 .6M577.3 161.3l.3 .6M577.6 161.1l.3 .6M577.9 160.9l.3 .6M578.2 160.8l.4 .5M578.4 160.6l.4 .6"/>
<path d="M578.7 160.4l.4 .5M579 160.2l.4 .5"/>
</g>
<!-- layer: G-ANNO-TTLB -->
<g fill="#fff" stroke="#fff" stroke-width=".27">
<path d="M556 160.2l30.7 4.3-5.7-4.3zM556 160.2l30.7 4.3h-30.7z"/>
<path d="M581 145.7h5.7l-5.7 14.5zM586.7 145.7l-5.7 14.5 5.7 4.3z"/>
</g>
<path d="M556 160.2h25v-14.5h5.7v18.8h-30.7z" fill="none" stroke="#fff" stroke-width=".27"/>
<!-- layer: 0 -->
<g fill="none" stroke="#6b6b6b" stroke-width=".27">
<path d="M150.9 62.8h8.6M368.1 62.8h7.9M150.9 264h8.6M160.7 265.2v8.5M308.7 265.2v8.5M368.1 264h7.9M377.2 265.2v24.6M416 265.2v8.6M421.2 265.1v24.7M205.9 317.4h8.6M205.9 361.4h8.6M215.7 362.6v24.6"/>
<path d="M217.2 362.6v8.6M288.2 362.6v8.6M291.2 362.6v8.6M362.2 362.6v8.6M363.7 362.6v24.6"/>
</g>
<g fill="#fff" stroke="#fff" stroke-width=".27">
<path d="M205.5 334.3v10.2h4.4zM205.5 334.3h4.4v10.2z"/>
<path d="M223.4 373.7v4.4l6.9-4.4zM223.4 378.1l6.9-4.4v4.4z"/>
<path d="M247.7 367.2v4.4l10-4.4zM247.7 371.6l10-4.4v4.4z"/>
<path d="M296.7 374v4.4l7.3-4.4zM296.7 378.4l7.3-4.4v4.4z"/>
<path d="M321.7 367.2v4.4l10-4.4zM321.7 371.6l10-4.4v4.4z"/>
<path d="M371.7 373.5v4.4l6.9-4.4zM371.7 377.9l6.9-4.4v4.4z"/>
<path d="M283.4 383.2v4.4l12.6-4.4zM283.4 387.6l12.6-4.4v4.4z"/>
<path d="M367.7 156.9v12.9h4.4zM367.7 156.9h4.4v12.9z"/>
<path d="M391.6 269.8v4.4l10-4.4zM391.6 274.2l10-4.4v4.4z"/>
<path d="M427 275.5v4.4l7.3-4.4zM427 279.9l7.3-4.4v4.4z"/>
<path d="M394.1 285.8v4.4l10.3-4.4zM394.1 290.2l10.3-4.4v4.4z"/>
<path d="M150.5 156.9v12.9h4.4zM150.5 156.9h4.4v12.9z"/>
<path d="M228.4 269.7v4.4l12.5-4.4zM228.4 274.1l12.5-4.4v4.4z"/>
</g>
<text font-size="13.4" x="539.9" y="390">A712</text>
<g font-size="5">
<text x="154.5" y="169.6" transform="rotate(-90 154.5 169.6)">201.2</text>
<text x="371.6" y="169.6" transform="rotate(-90 371.6 169.6)">201.2</text>
<text x="539" y="187.9">ARMADIO PAX</text>
<text x="228.2" y="273.7">148.0</text>
<text x="391.7" y="273.7">38.7</text>
<text x="427.2" y="279.4">5.3</text>
<text x="394.4" y="289.7">44.0</text>
<text x="209.5" y="344.2" transform="rotate(-90 209.5 344.2)">44.0</text>
<text x="247.8" y="371.2">71.0</text>
<text x="321.8" y="371.2">71.0</text>
<text x="223.2" y="377.6">1.5</text>
<text x="296.9" y="378">3.0</text>
<text x="371.5" y="377.5">1.5</text>
<text x="283.2" y="387.2">148.0</text>
</g>
<g font-size="2.7">
<text x="214.3" y="303.4" transform="rotate(90 214.3 303.4)">B</text>
<text x="217.4" y="301.2" transform="rotate(90 217.4 301.2)">A713</text>
<text x="377.2" y="353.5" transform="rotate(-180 377.2 353.5)">D</text>
<text x="192.7" y="359.1">A713</text>
<text x="379.4" y="356.6" transform="rotate(-180 379.4 356.6)">A713</text>
<text x="195" y="362.2">A</text>
<text x="217.1" y="394" transform="rotate(90 217.1 394)">C</text>
<text x="220.2" y="391.8" transform="rotate(90 220.2 391.8)">A713</text>
</g>
<g font-size="2.5">
<text x="50.7" y="10.1">1</text>
<text x="105.3" y="10.1">2</text>
<text x="155.3" y="10.1">3</text>
<text x="205.3" y="10.1">4</text>
<text x="255.3" y="10.1">5</text>
<text x="305.3" y="10.1">6</text>
<text x="355.3" y="10.1">7</text>
<text x="405.3" y="10.1">8</text>
<text x="455.3" y="10.1">9</text>
<text x="504.6" y="10.1">10</text>
<text x="554.6" y="10.1">11</text>
<text x="22.2" y="36.8">A</text>
<text x="584.7" y="36.8">A</text>
<text x="22.1" y="86.1">B</text>
<text x="22.3" y="86.1">E</text>
<text x="584.7" y="86.1">B</text>
<text x="22.1" y="136.1">C</text>
<text x="584.6" y="136.1">C</text>
<text x="531.8" y="153.1">POLITECNICO DI MILANO</text>
<text x="531.9" y="159.2">C.L. DESIGN DEGLI INTERNI</text>
<text x="531.9" y="156.2">SCUOLA DEL DESIGN</text>
<text x="532" y="163">PROGETTO:</text>
<text x="22.1" y="186.1">D</text>
<text x="584.6" y="186.1">D</text>
<text x="532" y="213">CORSO:</text>
<text x="542.3" y="217.9">STRUMENTI E METODI</text>
<text x="546" y="221">DEL PROGETTO</text>
<text x="532" y="229.7">DOCENTE:</text>
<text x="22.1" y="236.1">E</text>
<text x="544.7" y="236.1">MARCO FERRARA</text>
<text x="584.7" y="236.1">E</text>
<text x="532" y="246.3">STUDENTI:</text>
<text x="532" y="263">OGGETTO:</text>
<text x="544.5" y="258.7">ANNA BUCCARELLI</text>
<text x="549.6" y="269.2">491.282.57</text>
<text x="532" y="279.6">NOTE:</text>
<text x="22.2" y="286.1">F</text>
<text x="555.4" y="286.1">-</text>
<text x="584.8" y="286.1">F</text>
<text x="532" y="296.3">NOME FILE:</text>
<text x="543.5" y="302">PAX_491-282-57.dwg</text>
<text x="531.9" y="313.6">VERS</text>
<text x="571.5" y="313.6">DATA</text>
<text x="22.1" y="336.1">G</text>
<text x="584.5" y="336.1">G</text>
<text x="532" y="358.6">A</text>
<text x="565.6" y="358.6">2017.05.22</text>
<text x="532" y="363.1">TAVOLA NO.:</text>
<text x="568.2" y="363.1">1 DI</text>
<text x="575.3" y="363.1">3</text>
<text x="22.1" y="386.1">H</text>
<text x="584.6" y="386.1">H</text>
<text x="532" y="405.7">DATA:</text>
<text x="542" y="405.6">2017/05/22</text>
<text x="556.9" y="405.6">SCALA:</text>
<text x="571.5" y="405.6">1:10</text>
<text x="19.5" y="410.5" transform="rotate(-90 19.5 410.5)">DIRECTORY: C:\USERS\ANNAB\DESKTOP\MO-S_2_CAMERA\PAX_491-282-57.DWG | PLOTTED ON: 01/06/2017 18:50:32 | BY USER: ANNA BUCCARELLI</text>
<text x="48.8" y="413.6">1</text>
<text x="105.3" y="413.6">2</text>
<text x="155.3" y="413.6">3</text>
<text x="205.3" y="413.6">4</text>
<text x="255.3" y="413.6">5</text>
<text x="305.3" y="413.6">6</text>
<text x="355.3" y="413.6">7</text>
<text x="405.3" y="413.6">8</text>
<text x="455.3" y="413.6">9</text>
<text x="504.6" y="413.6">10</text>
<text x="531.5" y="412.7">0</text>
<text x="531.9" y="408.6">REV:</text>
<text x="541.5" y="412.7">0.5m</text>
<text x="542" y="408.6">A</text>
<text x="556.5" y="412.7">1.25m</text>
<text x="556.9" y="408.6">FORMATO:</text>
<text x="573.3" y="408.6">A2</text>
<text x="574.9" y="412.7">2.5m</text>
</g>
</svg>
